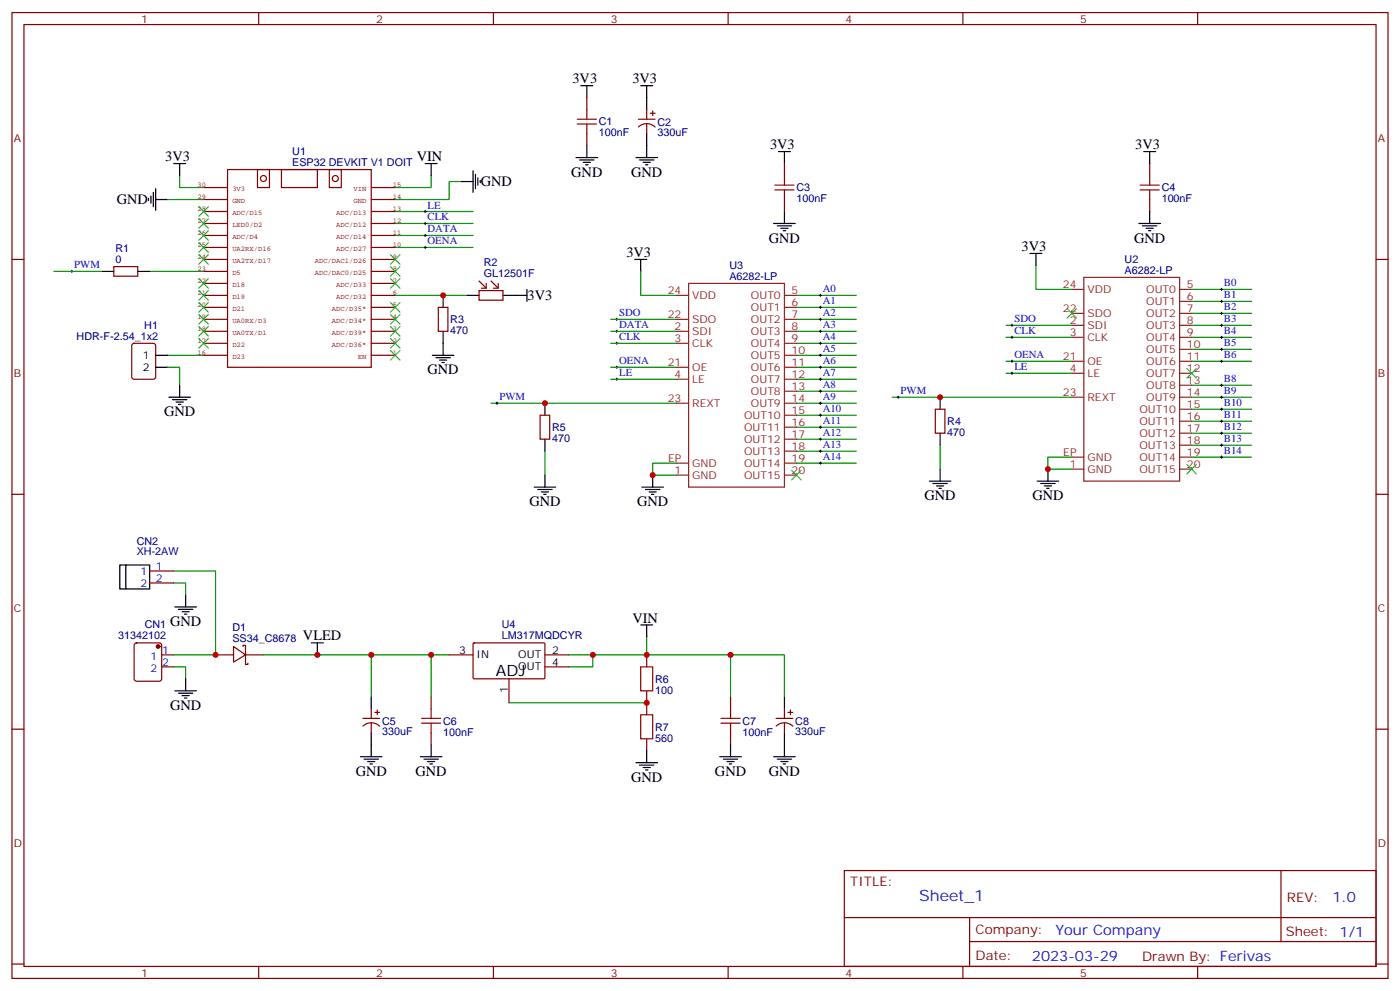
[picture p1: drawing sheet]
<svg xmlns="http://www.w3.org/2000/svg" width="412mm" height="292mm" viewBox="0 0 412 292" stroke-linecap="round" stroke-linejoin="round" font-family="sans-serif">
<g fill="none" stroke="#870000" stroke-width=".35">
<path d="M3.5 3.7h405.4v284.3h-405.4zM7.1 7.2h398.2v277.3h-398.2zM76.2 3.7v3.5M145.3 3.7v3.5M214.5 3.7v3.5M283.6 3.7v3.5M352.8 3.7v3.5M172.9 28.8v3.5M172.9 39.3v3.6M188 35.1h5M188.1 37.4a3.5 3.5 0 0 1 4.9 0M190.5 32.3v2.8"/>
<path d="M190.5 36.5v2.8M191.6 33.3h1.4M192.3 32.6v1.4M231.1 48.2v3.5M231.1 58.7v3.6M338.7 48.2v3.5M338.7 58.7v3.6M3.5 76.4h3.6M33.5 78.5h7.1v2.8h-7.1zM405.3 76.4h3.6M129.1 90.5h2.8v7h-2.8zM141.1 85.5h7.1v2.9h-7.1z"/>
<path d="M141.1 82.7l2.1 2.1M143.2 83.4v1.4h-1.4M144.6 82.7l2.2 2.1M146.8 83.4v1.4h-1.5M39 101.3l.5-.2h5.7l.6 .4 .1 9.4-.5 .7-5.9 .1-.6-.5-.1-9.4zM159.1 122.2h2.8v7.1h-2.8zM275.5 120.5h2.8v7h-2.8zM3.5 145.5h3.6M405.3 145.5h3.6M44.1 168.1h7.1M44.1 171.6h7.1M39.7 189.5l.5-.2h6.7l.5 .2 .2 .5v9.8l-.2 .5-.5 .3h-6.7l-.5-.3-.2-.5v-9.8z"/>
<path d="M47.6 192.8h3.6M47.6 196.3h3.6M63.5 192.8h5.3M68.8 190.3l3.5 2.5-3.5 2.1zM71.6 190.3v-.3h.7v2.8M72.3 192.8v2.8h.7v-.3M72.3 192.8h5.3M132.3 192.8h7M139.4 189.4l.3-.1h20.6l.2 .3v10.1l-.3 .1h-20.7l-.2-.3zM149.9 199.8v7.1M160.5 192.8h7.1M160.5 196.3h7.1"/>
<path d="M190.5 192.8v3.5M3.5 214.7h3.6M106.9 211.5h4.9M106.9 213.8a3.5 3.5 0 0 1 4.9 0M109.4 208.7v2.8M109.4 212.9v2.8M110.4 209.7h1.4M111.1 209v1.4M127 205.1v3.6M127 215.7v3.6M190.5 203.4v7M190.5 217.5v3.5"/>
<path d="M215.2 205.1v3.6M215.2 215.7v3.6M228.6 211.5h4.9M228.6 213.8a3.5 3.5 0 0 1 4.9 0M231.1 208.7v2.8M231.1 212.9v2.8M232.1 209.7h1.4M232.8 209v1.4M405.3 214.7h3.6M248.7 256.3h156.6v28.2h-156.6zM377.3 256.3v20.9M248.7 270.1h156.5"/>
<path d="M285.6 277.2h119.6M285.6 270.1v14.2M3.5 283.8h3.6M76.2 284.5v3.5M145.3 284.5v3.5M214.5 284.5v3.5M283.6 284.5v3.5M352.8 284.5v3.5M405.3 283.8h3.6"/>
</g>
<g fill="none" stroke="#850000" stroke-width=".35">
<path d="M60 58.7h7M60 55.2h7M67 49.9h42.4v58.2h-42.4zM75.8 49.9h3.6v5.3h-3.6zM82.9 49.9h10.6v5.3h-10.6zM97 49.9h3.5v5.3h-3.5zM109.4 58.7h7M109.4 55.2h7M60 72.8h7M60 69.3h7M60 65.8h7M60 62.3h7"/>
<path d="M60 79.9h7M60 76.4h7M109.4 72.8h7M109.4 69.3h7M109.4 65.8h7M109.4 62.3h7M109.4 79.9h7M109.4 76.4h7M60 97.5h7M60 94h7M60 90.5h7M60 87h7"/>
<path d="M60 83.4h7M109.4 97.5h7M109.4 94h7M109.4 90.5h7M109.4 87h7M109.4 83.4h7M60 104.6h7M60 101.1h7M109.4 104.6h7M109.4 101.1h7"/>
<circle cx="77.6" cy="52.6" r=".88"/>
<circle cx="98.8" cy="52.6" r=".88"/>
</g>
<circle cx="46.6" cy="190.3" r=".53" fill="#870000" stroke="#870000" stroke-width=".35"/>
<g fill="none" stroke="#008700" stroke-width=".35">
<path d="M49.4 58.7h10.6M52.9 51.7v3.5h7.1M127 51.7v3.5h-10.6M135.8 53.4h-3.5v5.3h-15.9M15.9 79.9h14.1M44.1 79.9h15.9M116.4 62.3h22.9M116.4 65.8h22.9M116.4 69.3h22.9M116.4 72.8h22.9M188.7 79.9v7.1h10.6M305.2 78.1v7.1h10.5"/>
<path d="M116.4 87h21.2M179.9 94h19.4M179.9 97.5h19.4M234.6 94h17.6M234.6 97.5h17.6M234.6 90.5h17.6M234.6 87h17.6M296.3 95.8h19.4M296.3 99.3h19.4M351 95.8h17.7M351 99.3h17.7M351 85.2h17.7"/>
<path d="M351 88.7h17.7M351 92.3h17.7M49.4 108.1h3.5v5.3M49.4 104.6h10.6M144.6 118.7h54.7M179.9 111.7h19.4M179.9 101.1h19.4M179.9 108.1h19.4M234.6 115.2h17.6M234.6 118.7h17.6M234.6 111.7h17.6M234.6 101.1h17.6"/>
<path d="M234.6 104.6h17.6M234.6 108.1h17.6M262.8 116.9h52.9M296.3 106.4h19.4M296.3 109.9h19.4M351 106.4h17.7M351 102.8h17.7M351 116.9h17.7M351 113.4h17.7M160.5 132.8v7.1M199.3 136.3h-7v3.6h7M234.6 129.3h17.6"/>
<path d="M234.6 132.8h17.6M234.6 136.3h17.6M234.6 125.8h17.6M234.6 122.2h17.6M276.9 131.1v7M315.7 134.6h-7v3.5h7M351 120.5h17.7M351 124h17.7M351 134.6h17.7M351 131.1h17.7M351 127.5h17.7M51.2 168.1h12.3v24.7h-12.3"/>
<path d="M51.2 171.6h3.5v3.6M51.2 196.3h3.5v3.5M77.6 192.8h54.7M109.4 192.8v12.3M127 192.8v12.3M167.6 192.8h7v3.5h-7M190.5 187.5v5.3h-15.9M190.5 192.8h24.7v12.3M215.2 192.8h15.9v12.3M149.9 206.9h40.6"/>
</g>
<g fill="none" stroke="#000" stroke-width=".35">
<path d="M171.1 25.2h3.5M172.9 25.2v3.6M188.7 25.2h3.6M190.5 25.2v7.1M190.5 39.3v7.1M43.7 58.4v.7M44.4 57.7v2.1M45.2 56.6v4.3M45.9 58.7h3.5M45.9 55.6v6.3M51.2 48.2h3.5M52.9 48.2v3.5"/>
<path d="M125.2 48.2h3.6M127 48.2v3.5M135.8 53.4h3.5M139.3 50.3v6.3M140.1 51.3v4.3M140.8 52.4v2.1M141.5 53.1v.7M169.7 46.4h6.3M170.7 47.1h4.3M171.8 47.8h2.1M172.5 48.5h.7M172.9 42.9v3.5"/>
<path d="M187.3 46.4h6.4M188.4 47.1h4.2M189.4 47.8h2.2M190.1 48.5h.8M229.3 44.6h3.5M231.1 44.6v3.6M336.9 44.6h3.5M338.7 44.6v3.6M30 79.9h3.5M40.6 79.9h3.5M187 76.4h3.5M188.7 76.4v3.5"/>
<path d="M227.9 65.8h6.3M229 66.5h4.2M230 67.2h2.1M230.7 67.9h.7M231.1 62.3v3.5M303.4 74.6h3.5M305.2 74.6v3.5M335.5 65.8h6.3M336.5 66.5h4.3M337.6 67.2h2.1M338.3 67.9h.7M338.7 62.3v3.5"/>
<path d="M130.5 87v3.5M130.5 97.5v7.1M137.6 87h3.5M148.2 87h7M155.2 85.2v3.5M45.9 104.6h3.5M45.9 108.1h3.5M49.7 116.9h6.4M50.8 117.7h4.2M51.9 118.4h2.1M52.6 119.1h.7M52.9 113.4v3.5"/>
<path d="M127.4 104.6h6.3M128.4 105.3h4.2M129.5 106h2.1M130.2 106.7h.7M160.5 118.7v3.5M276.9 116.9v3.6M160.5 129.3v3.5M160.5 139.9v3.5M192.3 139.9v3.5M276.9 127.5v3.6M276.9 138.1v3.5M308.7 138.1v3.5"/>
<path d="M157.3 143.4h6.4M158.4 144.1h4.2M159.5 144.8h2.1M160.2 145.5h.7M189.1 143.4h6.3M190.1 144.1h4.3M191.2 144.8h2.1M191.9 145.5h.7M273.8 141.6h6.3M274.8 142.3h4.2M275.9 143.1h2.1M276.6 143.8h.7"/>
<path d="M305.5 141.6h6.4M306.6 142.3h4.2M307.6 143.1h2.1M308.3 143.8h.7M37 166.3h7.1v7.1h-7.1zM37 166.3h-1.7v7.1h1.7M51.5 178.7h6.4M52.6 179.4h4.2M54.7 175.2v3.5M53.6 180.1h2.1M54.3 180.8h.7M54.7 199.8v3.6"/>
<path d="M91.7 189.3h3.5M93.5 189.3v3.5M188.7 184h3.6M190.5 184v3.5M51.5 203.4h6.4M52.6 204.1h4.2M53.6 204.8h2.1M54.3 205.5h.7M109.4 205.1v3.6M109.4 215.7v7.1M127 219.3v3.5M215.2 219.3v3.5"/>
<path d="M231.1 205.1v3.6M231.1 215.7v7.1M106.2 222.8h6.3M107.2 223.5h4.3M108.3 224.2h2.1M109 224.9h.7M123.8 222.8h6.4M124.9 223.5h4.2M125.9 224.2h2.2M126.6 224.9h.8M187.3 224.5h6.4M188.4 225.2h4.2"/>
<path d="M189.4 226h2.2M190.1 226.7h.8M190.5 221v3.5M212 222.8h6.4M213.1 223.5h4.2M214.1 224.2h2.2M214.8 224.9h.7M227.9 222.8h6.3M229 223.5h4.2M230 224.2h2.1M230.7 224.9h.7"/>
</g>
<g fill="none" stroke="#000" stroke-width=".29">
<path d="M20.8 79.9h.7M21.2 79.6v.7M124.9 69.3h.7M124.9 65.8h.7M124.9 62.3h.7M124.9 72.8h.7M125.2 61.9v.7M125.2 65.4v.7M125.2 69v.7M125.2 72.5v.7M181.3 94h.7M181.3 97.5h.7"/>
<path d="M181.7 93.7v.7M181.7 97.2v.7M241.3 94h.7M241.3 97.5h.7M241.3 87h.7M241.3 90.5h.7M241.7 86.6v.7M241.7 90.1v.7M241.7 93.7v.7M241.7 97.2v.7M297.7 99.3h.7M297.7 95.8h.7"/>
<path d="M298.1 95.4v.7M298.1 99v.7M359.5 99.3h.7M359.5 85.2h.7M359.5 88.7h.7M359.5 92.3h.7M359.5 95.8h.7M359.8 84.8v.7M359.8 88.4v.7M359.8 91.9v.7M359.8 95.4v.7M359.8 99v.7"/>
<path d="M146 118.7h.8M146.4 118.4v.7M181.3 111.7h.7M181.3 108.1h.7M181.3 101.1h.7M181.7 100.7v.7M181.7 107.8v.7M181.7 111.3v.7M241.3 111.7h.7M241.3 108.1h.7M241.3 101.1h.7M241.3 104.6h.7"/>
<path d="M241.3 115.2h.7M241.3 118.7h.7M241.7 100.7v.7M241.7 104.2v.8M241.7 107.8v.7M241.7 111.3v.7M241.7 114.8v.7M241.7 118.4v.7M264.2 116.9h.7M264.6 116.6v.7M297.7 106.4h.7M297.7 109.9h.7"/>
<path d="M298.1 106v.7M298.1 109.5v.7M359.5 106.4h.7M359.5 102.8h.7M359.5 116.9h.7M359.5 113.4h.7M359.8 102.5v.7M359.8 106v.7M359.8 113.1v.7M359.8 116.6v.7M241.3 122.2h.7M241.3 125.8h.7"/>
<path d="M241.3 129.3h.7M241.3 132.8h.7M241.3 136.3h.7M241.7 121.9v.7M241.7 125.4v.7M241.7 128.9v.7M241.7 132.5v.7M241.7 136v.7M359.5 120.5h.7M359.5 124h.7M359.5 127.5h.7M359.5 131.1h.7"/>
<path d="M359.5 134.6h.7M359.8 120.1v.7M359.8 123.6v.8M359.8 127.2v.7M359.8 130.7v.7M359.8 134.2v.7"/>
</g>
<g fill="none" stroke="#a10000" stroke-width=".35">
<path d="M170 35.1h5.7M170 36.5h5.7M172.9 32.3v2.8M172.9 36.5v2.8M228.2 54.5h5.7M228.2 55.9h5.7M231.1 51.7v2.8M231.1 55.9v2.8M335.8 54.5h5.7M335.8 55.9h5.7M338.7 51.7v2.8M338.7 55.9v2.8"/>
<path d="M188.7 196.3h3.6v7.1h-3.6zM124.2 211.5h5.6M124.2 212.9h5.6M127 208.7v2.8M127 212.9v2.8M188.7 210.4h3.6v7.1h-3.6zM212.4 211.5h5.6M212.4 212.9h5.6M215.2 208.7v2.8M215.2 212.9v2.8"/>
</g>
<g fill="none" stroke="#8c2424" stroke-width=".35">
<path d="M199.3 97.5h3.5M199.3 87h3.5M199.3 94h3.5M202.8 83.4h28.3v60h-28.3zM231.1 97.5h3.5M231.1 87h3.5M231.1 90.5h3.5M231.1 94h3.5M315.7 95.8h3.6M315.7 99.3h3.6M315.7 85.2h3.6M315.7 92.3h3.6"/>
<path d="M319.3 81.7h28.2v59.9h-28.2zM347.5 95.8h3.5M347.5 99.3h3.5M347.5 85.2h3.5M347.5 88.7h3.5M347.5 92.3h3.5M199.3 101.1h3.5M199.3 111.7h3.5M199.3 108.1h3.5M199.3 118.7h3.5M231.1 101.1h3.5M231.1 111.7h3.5"/>
<path d="M231.1 104.6h3.5M231.1 108.1h3.5M231.1 118.7h3.5M231.1 115.2h3.5M315.7 109.9h3.6M315.7 106.4h3.6M315.7 116.9h3.6M347.5 109.9h3.5M347.5 102.8h3.5M347.5 106.4h3.5M347.5 116.9h3.5M347.5 113.4h3.5"/>
<path d="M199.3 139.9h3.5M199.3 136.3h3.5M231.1 139.9h3.5M231.1 136.3h3.5M231.1 132.8h3.5M231.1 129.3h3.5M231.1 125.8h3.5M231.1 122.2h3.5M315.7 138.1h3.6M315.7 134.6h3.6M347.5 138.1h3.5M347.5 134.6h3.5"/>
<path d="M347.5 131.1h3.5M347.5 127.5h3.5M347.5 124h3.5M347.5 120.5h3.5"/>
</g>
<g fill="none" stroke="#3c3" stroke-width=".35">
<path d="M58.6 75l2.8 2.8M58.6 71.4l2.8 2.9M58.6 67.9l2.8 2.8M58.6 64.4l2.8 2.8M58.6 60.9l2.8 2.8M61.4 75l-2.8 2.8M61.4 71.4l-2.8 2.9M61.4 67.9l-2.8 2.8M61.4 64.4l-2.8 2.8M61.4 60.9l-2.8 2.8M115 75l2.8 2.8M115 78.5l2.8 2.8"/>
<path d="M117.8 75l-2.8 2.8M117.8 78.5l-2.8 2.8M58.6 99.7l2.8 2.8M58.6 96.1l2.8 2.9M58.6 92.6l2.8 2.8M58.6 89.1l2.8 2.8M58.6 85.5l2.8 2.9M58.6 82l2.8 2.8M61.4 99.7l-2.8 2.8M61.4 96.1l-2.8 2.9M61.4 92.6l-2.8 2.8M61.4 89.1l-2.8 2.8"/>
<path d="M61.4 85.5l-2.8 2.9M61.4 82l-2.8 2.8M115 82l2.8 2.8M115 89.1l2.8 2.8M115 92.6l2.8 2.8M115 96.1l2.8 2.9M115 99.7l2.8 2.8M117.8 82l-2.8 2.8M117.8 89.1l-2.8 2.8M117.8 92.6l-2.8 2.8M117.8 96.1l-2.8 2.9M117.8 99.7l-2.8 2.8"/>
<path d="M314.3 90.8l2.8 2.9M317.1 90.8l-2.8 2.9M115 103.2l2.8 2.8M117.8 103.2l-2.8 2.8M349.6 108.5l2.8 2.8M352.4 108.5l-2.8 2.8M233.2 138.5l2.8 2.8M236 138.5l-2.8 2.8M349.6 136.7l2.8 2.8M352.4 136.7l-2.8 2.8"/>
</g>
<g fill="#c00">
<circle cx="192.3" cy="139.9" r=".88"/>
<circle cx="93.5" cy="192.8" r=".88"/>
<circle cx="174.6" cy="192.8" r=".88"/>
<circle cx="190.5" cy="192.8" r=".88"/>
<circle cx="190.5" cy="206.9" r=".88"/>
<circle cx="127" cy="192.8" r=".88"/>
<circle cx="215.2" cy="192.8" r=".88"/>
<circle cx="109.4" cy="192.8" r=".88"/>
<circle cx="308.7" cy="138.1" r=".88"/>
<circle cx="130.5" cy="87" r=".88"/>
<circle cx="160.5" cy="118.7" r=".88"/>
<circle cx="276.9" cy="116.9" r=".88"/>
<circle cx="63.5" cy="192.8" r=".88"/>
</g>
<text font-size="4.6" x="146" y="199.1">ADJ</text>
<text font-size="4.6" fill="#00f" x="270.8" y="265.3">Sheet_1</text>
<g font-size="4.2">
<text x="168.6" y="24.5">3V3</text>
<text x="186.3" y="24.5">3V3</text>
<text x="48.7" y="47.4">3V3</text>
<text x="122.8" y="47.4">VIN</text>
<text x="226.8" y="43.9">3V3</text>
<text x="334.4" y="43.9">3V3</text>
<text x="168.3" y="52">GND</text>
<text x="185.9" y="52">GND</text>
<text x="141.6" y="54.9">GND</text>
<text x="34.4" y="60.1">GND</text>
<text x="226.5" y="71.4">GND</text>
<text x="334.1" y="71.4">GND</text>
<text x="184.5" y="75.7">3V3</text>
<text x="300.9" y="73.9">3V3</text>
<text x="155.4" y="88.3">3V3</text>
<text x="125.9" y="110.2">GND</text>
<text x="48.3" y="122.6">GND</text>
<text x="155.9" y="149">GND</text>
<text x="187.7" y="149">GND</text>
<text x="272.3" y="147.3">GND</text>
<text x="304.1" y="147.3">GND</text>
<text x="50.1" y="184.3">GND</text>
<text x="186.3" y="183.3">VIN</text>
<text x="89.3" y="188.6">VLED</text>
<text x="50.1" y="209">GND</text>
<text x="104.8" y="228.4">GND</text>
<text x="122.4" y="228.4">GND</text>
<text x="185.9" y="230.2">GND</text>
<text x="210.6" y="228.4">GND</text>
<text x="226.5" y="228.4">GND</text>
</g>
<g font-size="4.2" fill="#00f">
<text x="392.5" y="265.6">1.0</text>
<text x="310.9" y="275.1">Your Company</text>
<text x="304" y="282.9">2023-03-29</text>
</g>
<g font-size="3.9" fill="#800">
<text x="250.5" y="260.9">TITLE:</text>
<text x="379.1" y="265.6">REV:</text>
<text x="287.4" y="275.1">Company:</text>
<text x="378.7" y="275.7">Sheet: 1/1</text>
<text x="287.4" y="282.8">Date:</text>
<text x="336.4" y="282.8">Drawn By: Ferivas</text>
</g>
<g font-size="3.2" fill="#800">
<text x="41.6" y="6.7">1</text>
<text x="110.8" y="6.7">2</text>
<text x="179.9" y="6.7">3</text>
<text x="249.1" y="6.7">4</text>
<text x="318.2" y="6.7">5</text>
<text x="4.1" y="41.8">A</text>
<text x="405.9" y="41.8">A</text>
<text x="4.1" y="110.9">B</text>
<text x="405.9" y="110.9">B</text>
<text x="4.1" y="180.1">C</text>
<text x="405.9" y="180.1">C</text>
<text x="4.1" y="249.2">D</text>
<text x="405.9" y="249.2">D</text>
<text x="41.6" y="287.5">1</text>
<text x="110.8" y="287.5">2</text>
<text x="179.9" y="287.5">3</text>
<text x="249.1" y="287.5">4</text>
<text x="318.2" y="287.5">5</text>
</g>
<g font-size="3.2" fill="#000080">
<text x="176.4" y="40.2">100nF</text>
<text x="176.4" y="36.9">C1</text>
<text x="193.7" y="39.9">330uF</text>
<text x="193.7" y="37">C2</text>
<text x="86.1" y="45.7">U1</text>
<text x="86.1" y="48.9">ESP32 DEVKIT V1 DOIT</text>
<text x="234.6" y="59.6">100nF</text>
<text x="234.6" y="56.3">C3</text>
<text x="342.2" y="59.6">100nF</text>
<text x="342.2" y="56.3">C4</text>
<text x="34" y="77.4">0</text>
<text x="34" y="74.2">R1</text>
<text x="331.3" y="77.4">U2</text>
<text x="142.5" y="81.7">GL12501F</text>
<text x="142.5" y="78.4">R2</text>
<text x="214.9" y="82.4">A6282-LP</text>
<text x="214.9" y="79.2">U3</text>
<text x="331.3" y="80.6">A6282-LP</text>
<text x="132.6" y="95.1">R3</text>
<text x="22.6" y="100">HDR-F-2.54_1x2</text>
<text x="42.5" y="96.8">H1</text>
<text x="132.6" y="98.2">470</text>
<text x="279.1" y="125.1">R4</text>
<text x="162.6" y="130">470</text>
<text x="162.6" y="126.8">R5</text>
<text x="279" y="128.2">470</text>
<text x="40.3" y="160.3">CN2</text>
<text x="40.3" y="163.5">XH-2AW</text>
<text x="42.6" y="184.9">CN1</text>
<text x="68.5" y="185.7">D1</text>
<text x="147.8" y="184.9">U4</text>
<text x="34.9" y="188.1">31342102</text>
<text x="68.5" y="188.9">SS34_C8678</text>
<text x="147.8" y="188">LM317MQDCYR</text>
<text x="193" y="201">R6</text>
<text x="193" y="204.2">100</text>
<text x="112.5" y="213.4">C5</text>
<text x="130.5" y="213.3">C6</text>
<text x="193" y="215.1">R7</text>
<text x="218.7" y="213.3">C7</text>
<text x="234.3" y="213.4">C8</text>
<text x="112.5" y="216.3">330uF</text>
<text x="130.5" y="216.5">100nF</text>
<text x="193" y="218.3">560</text>
<text x="218.7" y="216.5">100nF</text>
<text x="234.3" y="216.3">330uF</text>
</g>
<g font-size="3.2" fill="#00f">
<text x="125.9" y="64.9">CLK</text>
<text x="125.9" y="61.4">LE</text>
<text x="125.9" y="68.4">DATA</text>
<text x="125.9" y="72">OENA</text>
<text x="21.9" y="79">PWM</text>
<text x="242.4" y="86.1">A0</text>
<text x="242.4" y="89.6">A1</text>
<text x="360.5" y="84.3">B0</text>
<text x="360.5" y="87.8">B1</text>
<text x="182.4" y="93.1">SDO</text>
<text x="242.4" y="93.1">A2</text>
<text x="298.8" y="94.9">SDO</text>
<text x="360.5" y="91.4">B2</text>
<text x="360.5" y="94.9">B3</text>
<text x="182.4" y="100.2">CLK</text>
<text x="182.4" y="96.7">DATA</text>
<text x="242.4" y="96.7">A3</text>
<text x="242.4" y="100.2">A4</text>
<text x="298.8" y="98.4">CLK</text>
<text x="360.5" y="98.4">B4</text>
<text x="360.5" y="102">B5</text>
<text x="182.4" y="107.2">OENA</text>
<text x="242.4" y="103.7">A5</text>
<text x="242.4" y="107.2">A6</text>
<text x="298.8" y="105.5">OENA</text>
<text x="360.5" y="105.5">B6</text>
<text x="182.4" y="110.8">LE</text>
<text x="242.4" y="110.8">A7</text>
<text x="298.8" y="109">LE</text>
<text x="360.5" y="112.5">B8</text>
<text x="147.1" y="117.8">PWM</text>
<text x="242.4" y="114.3">A8</text>
<text x="242.4" y="117.8">A9</text>
<text x="265.3" y="116.1">PWM</text>
<text x="360.5" y="116.1">B9</text>
<text x="360.5" y="119.6">B10</text>
<text x="242.4" y="121.4">A10</text>
<text x="242.4" y="124.9">A11</text>
<text x="360.5" y="123.1">B11</text>
<text x="242.4" y="128.4">A12</text>
<text x="242.4" y="131.9">A13</text>
<text x="360.5" y="126.6">B12</text>
<text x="360.5" y="130.2">B13</text>
<text x="242.4" y="135.5">A14</text>
<text x="360.5" y="133.7">B14</text>
<text x="45.9" y="167.7">1</text>
<text x="41.4" y="169.2">1</text>
<text x="41.4" y="172.7">2</text>
<text x="45.9" y="171.3">2</text>
<text x="44.3" y="194.2">1</text>
<text x="44.3" y="197.7">2</text>
<text x="47.8" y="192.4">1</text>
<text x="47.8" y="196">2</text>
</g>
<g font-size="3.2" fill="#8d2323">
<text x="196.7" y="86.6">24</text>
<text x="203.9" y="88">VDD</text>
<text x="221.2" y="88">OUT0</text>
<text x="233.2" y="86.6">5</text>
<text x="313.1" y="84.8">24</text>
<text x="320.3" y="86.3">VDD</text>
<text x="337.6" y="86.3">OUT0</text>
<text x="337.6" y="89.8">OUT1</text>
<text x="349.6" y="84.8">5</text>
<text x="349.6" y="88.4">6</text>
<text x="196.7" y="93.7">22</text>
<text x="203.9" y="95.1">SDO</text>
<text x="221.2" y="91.5">OUT1</text>
<text x="221.2" y="95.1">OUT2</text>
<text x="233.2" y="90.1">6</text>
<text x="233.2" y="93.7">7</text>
<text x="313.1" y="91.9">22</text>
<text x="315.1" y="95.4">2</text>
<text x="320.3" y="93.3">SDO</text>
<text x="337.6" y="93.3">OUT2</text>
<text x="349.6" y="91.9">7</text>
<text x="349.6" y="95.4">8</text>
<text x="198.7" y="97.2">2</text>
<text x="198.7" y="100.7">3</text>
<text x="203.9" y="98.6">SDI</text>
<text x="221.2" y="98.6">OUT3</text>
<text x="233.2" y="97.2">8</text>
<text x="233.2" y="100.7">9</text>
<text x="315.1" y="99">3</text>
<text x="320.3" y="96.8">SDI</text>
<text x="320.3" y="100.4">CLK</text>
<text x="337.6" y="96.8">OUT3</text>
<text x="337.6" y="100.4">OUT4</text>
<text x="349.6" y="99">9</text>
<text x="196.7" y="107.8">21</text>
<text x="203.9" y="102.1">CLK</text>
<text x="221.2" y="102.1">OUT4</text>
<text x="221.2" y="105.7">OUT5</text>
<text x="233.2" y="104.2">10</text>
<text x="233.2" y="107.8">11</text>
<text x="313.1" y="106">21</text>
<text x="320.3" y="107.4">OE</text>
<text x="337.6" y="103.9">OUT5</text>
<text x="337.6" y="107.4">OUT6</text>
<text x="349.6" y="102.5">10</text>
<text x="349.6" y="106">11</text>
<text x="198.7" y="111.3">4</text>
<text x="203.9" y="112.7">LE</text>
<text x="203.9" y="109.2">OE</text>
<text x="221.2" y="109.2">OUT6</text>
<text x="221.2" y="112.7">OUT7</text>
<text x="233.2" y="111.3">12</text>
<text x="315.1" y="109.5">4</text>
<text x="320.3" y="110.9">LE</text>
<text x="337.6" y="110.9">OUT7</text>
<text x="349.6" y="109.5">12</text>
<text x="349.6" y="113.1">13</text>
<text x="196.7" y="118.4">23</text>
<text x="203.9" y="119.8">REXT</text>
<text x="221.2" y="116.2">OUT8</text>
<text x="221.2" y="119.8">OUT9</text>
<text x="233.2" y="114.8">13</text>
<text x="233.2" y="118.4">14</text>
<text x="313.1" y="116.6">23</text>
<text x="320.3" y="118">REXT</text>
<text x="337.6" y="114.5">OUT8</text>
<text x="337.6" y="118">OUT9</text>
<text x="349.6" y="116.6">14</text>
<text x="219.2" y="123.3">OUT10</text>
<text x="233.2" y="125.4">16</text>
<text x="233.2" y="121.9">15</text>
<text x="335.6" y="125.1">OUT11</text>
<text x="335.6" y="121.5">OUT10</text>
<text x="349.6" y="123.6">16</text>
<text x="349.6" y="120.1">15</text>
<text x="219.2" y="130.4">OUT12</text>
<text x="219.2" y="126.8">OUT11</text>
<text x="233.2" y="128.9">17</text>
<text x="335.6" y="128.6">OUT12</text>
<text x="349.6" y="130.7">18</text>
<text x="349.6" y="127.2">17</text>
<text x="196.8" y="136">EP</text>
<text x="203.9" y="137.4">GND</text>
<text x="219.2" y="137.4">OUT14</text>
<text x="219.2" y="133.9">OUT13</text>
<text x="233.2" y="136">19</text>
<text x="233.2" y="132.5">18</text>
<text x="313.2" y="134.2">EP</text>
<text x="315.1" y="137.8">1</text>
<text x="320.3" y="135.6">GND</text>
<text x="335.6" y="135.6">OUT14</text>
<text x="335.6" y="132.1">OUT13</text>
<text x="349.6" y="137.8">20</text>
<text x="349.6" y="134.2">19</text>
<text x="198.7" y="139.5">1</text>
<text x="203.9" y="140.9">GND</text>
<text x="219.2" y="140.9">OUT15</text>
<text x="233.2" y="139.5">20</text>
<text x="320.3" y="139.2">GND</text>
<text x="335.6" y="139.2">OUT15</text>
</g>
<g font-size="3.2">
<text x="42.1" y="105.7">1</text>
<text x="42.1" y="109.2">2</text>
<text x="135.2" y="192.4">3</text>
<text x="140.4" y="193.9">IN</text>
<text x="152.7" y="197.4">OUT</text>
<text x="152.7" y="193.9">OUT</text>
<text x="162.6" y="196">4</text>
<text x="162.6" y="192.4">2</text>
<text x="149.6" y="204" transform="rotate(-90 149.6 204)">1</text>
</g>
<g font-size="2.1" fill="#840000">
<text x="58.1" y="58.7">29</text>
<text x="58.1" y="55.2">30</text>
<text x="68.4" y="59.8">GND</text>
<text x="68.4" y="56.3">3V3</text>
<text x="104.1" y="59.8">GND</text>
<text x="104.1" y="56.3">VIN</text>
<text x="115.7" y="58.7">14</text>
<text x="115.7" y="55.2">15</text>
<text x="58.1" y="65.8">27</text>
<text x="58.1" y="62.2">28</text>
<text x="68.4" y="63.3">ADC/D15</text>
<text x="99.1" y="63.3">ADC/D13</text>
<text x="115.7" y="65.8">12</text>
<text x="115.7" y="62.2">13</text>
<text x="58.1" y="69.3">26</text>
<text x="68.4" y="70.4">ADC/D4</text>
<text x="68.4" y="66.9">LED0/D2</text>
<text x="99.1" y="70.4">ADC/D14</text>
<text x="99.1" y="66.9">ADC/D12</text>
<text x="115.7" y="69.3">11</text>
<text x="58.1" y="76.3">24</text>
<text x="58.1" y="72.8">25</text>
<text x="68.4" y="77.4">UA2TX/D17</text>
<text x="68.4" y="73.9">UA2RX/D16</text>
<text x="92.7" y="77.4">ADC/DAC1/D26</text>
<text x="99.1" y="73.9">ADC/D27</text>
<text x="115.7" y="72.8">10</text>
<text x="115.7" y="76.3">9</text>
<text x="58.1" y="83.4">22</text>
<text x="58.1" y="79.9">23</text>
<text x="68.4" y="81">D5</text>
<text x="92.7" y="81">ADC/DAC0/D25</text>
<text x="115.7" y="83.4">7</text>
<text x="115.7" y="79.9">8</text>
<text x="58.1" y="86.9">21</text>
<text x="68.4" y="88">D19</text>
<text x="68.4" y="84.5">D18</text>
<text x="99.1" y="88">ADC/D32</text>
<text x="99.1" y="84.5">ADC/D33</text>
<text x="115.7" y="86.9">6</text>
<text x="58.1" y="94">19</text>
<text x="58.1" y="90.5">20</text>
<text x="68.4" y="95.1">UA0RX/D3</text>
<text x="68.4" y="91.5">D21</text>
<text x="97.8" y="95.1">ADC/D34*</text>
<text x="97.8" y="91.5">ADC/D35*</text>
<text x="115.7" y="94">4</text>
<text x="115.7" y="90.5">5</text>
<text x="58.1" y="101">17</text>
<text x="58.1" y="97.5">18</text>
<text x="68.4" y="98.6">UA0TX/D1</text>
<text x="97.8" y="98.6">ADC/D39*</text>
<text x="115.7" y="101">2</text>
<text x="115.7" y="97.5">3</text>
<text x="58.1" y="104.6">16</text>
<text x="68.4" y="105.7">D23</text>
<text x="68.4" y="102.1">D22</text>
<text x="97.8" y="102.1">ADC/D36*</text>
<text x="105.4" y="105.7">EN</text>
<text x="115.7" y="104.6">1</text>
</g>
</svg>
